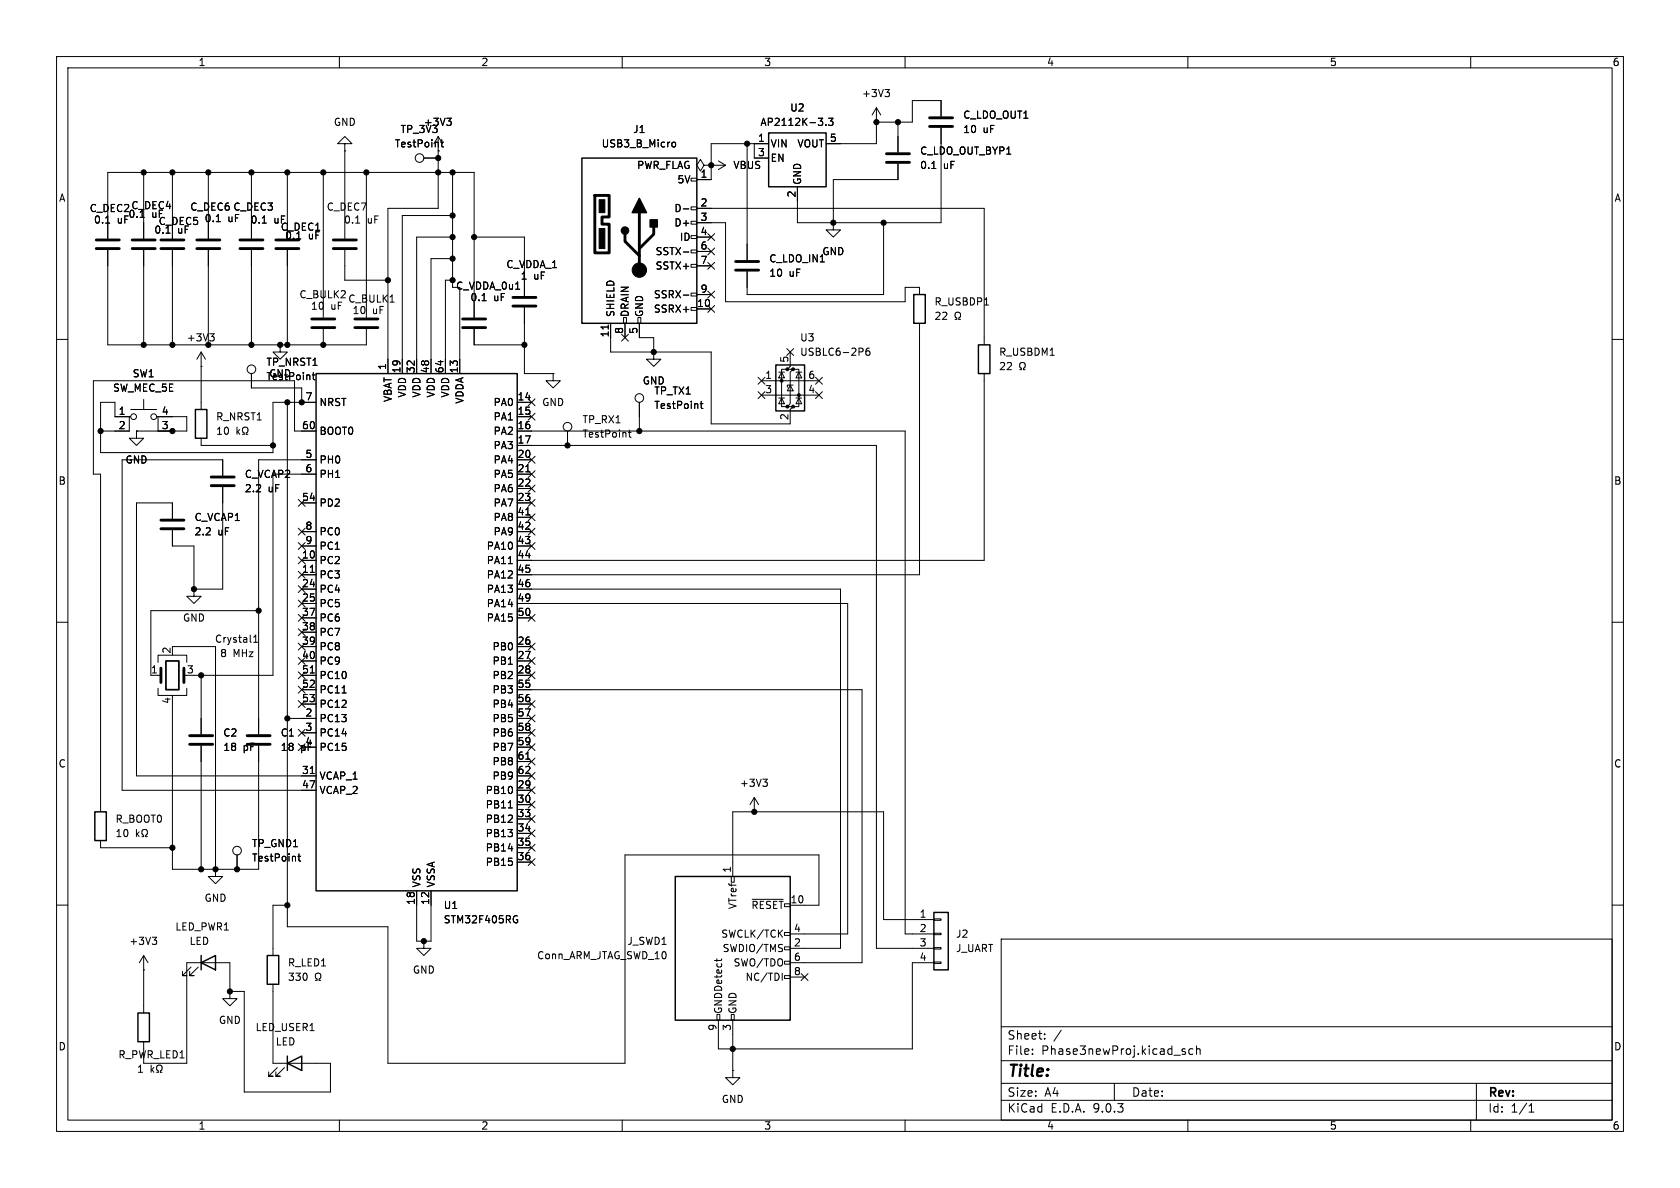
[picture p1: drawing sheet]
<svg xmlns="http://www.w3.org/2000/svg" width="297mm" height="210mm" viewBox="0 0 297 210" stroke-linecap="round" stroke-linejoin="round" font-family="sans-serif">
<g fill="none" stroke="#000" stroke-width=".18">
<path d="M10 10h277v190h-277zM12 12h273v186h-273zM60 10v2M110 10v2M154.9 19.1v6.3h-8.9M154.9 19.1l-.7 1.2M154.9 19.1l.8 1.2M156.5 15.8h.7l-.4 .5M157 16.3l.2 .2v.3l-.2 .3M160 10v2M210 10v2M260 10v2"/>
<path d="M18.7 39.4h.7M24.8 38.4h.7M25.4 30.5v11.7M30.5 30.5v11.7M36.8 30.5v11.7M38.2 39.2h.8M44.4 30.5v11.7M46.4 39.4h.7M50.8 30.5v11.7M57.1 30.5v25.6M61 25.4h1.2l-1.2-1.3-1.3 1.3h1.3v1.3M61 26.7h.1"/>
<path d="M61 26.7v15.5M62.9 39.4h.7M64.8 30.5v25.6M74.9 27.9h2.6M77.5 24.1v12.7h-8.9v29.2M77.5 24.1l-.8 1.3M77.5 24.1l.7 1.3M77.9 25.1h.5M78.1 24.7v1.1l.3 .2M79 20.9h.8l-.5 .5M79.5 21.4l.3 .2v.3l-.3 .3M80 38.1h-8.9v27.9"/>
<path d="M80 30.5v19h-1.3v16.5M118.9 25.2l.3-.1 .2 .3v.5l-.2 .1-.3-.1M120.8 36.9h1M122.2 31.5h1v.5h-1zM122.2 36.6h1v.5h-1zM122.2 39.1h1v.5h-1zM123.2 36.8h50.8v24.2M123.2 39.4h5.1v13.9h31.7v-2.5h2.6v1.3M124.5 29.2l-.7-1-.6 1 .6 1 .7-1h1.2M125.7 29.2h.1M125.7 29.2h2.6M127 28.4l1.3 .8"/>
<path d="M128.3 29.2l-1.3 .8M132.1 25.4v20.6M133.3 25.4v2.5h2.6M135.9 25.4h-10.2v6.4h-2.5M144.7 20.9h.7l-.4 .5M145.4 21.5v.5M146 22v.2M146.5 20.9h.8l-.5 .5 .4 .1v.5l-.2 .2-.5-.2M147.3 39.4v1.2h1.3l-1.3 1.3-1.3-1.3h1.3M147.3 39.4h.1M154.9 21.6h.1M156.2 39.4v12.7h-24.1v-4.1"/>
<path d="M158.7 29v2.8h-11.4v7.6M158.7 21.6v5.3M164.7 29.8h.8M166.4 22.6v16.8h-25.4v-6.4M166.4 20.6v-2.8h-5.1v3.8h-6.4M19 42.2v-11.7h64.8v25.6M19 44.2v16.8h45.8v-2.8M25.4 44.2v16.8M29.3 41.2h.8M30.5 44.2v16.8M36.8 44.2v16.8M37.1 59h.8l-.5 .5"/>
<path d="M37.6 59.5l.3 .2v.3l-.3 .3M44.4 44.2v16.8M50.8 44.2v16.8M52.5 42.2h.7M57.1 58.2v2.8M61 44.2v5.3h7.6M69 53.4h.7M80 41.9h-6.3v24.1M80 45.7h-3.8v20.3M81.3 50.8v15.2M83.8 41.9h8.9v10.4M83.8 58.2v2.8h8.9"/>
<path d="M85.2 53.2h.8M92.7 54.4v11.6h5.1M107.5 57.5v.7M107.9 57.2v5h17.8v12.7h14v-2.5l.5-.5h-1l.5-.5v-5.6l.5-.5h-1l.5-.5v-2.6M109.9 59.1l1.2 1.2M110.2 56.1h.5v1.1h-.5zM110.5 57.2v2.5M111.1 59.1l-1.2 1.2M112.8 56.1h.5v1.1h-.5zM113 57.2v2.5h2.6v2.5M120.8 44.5h1M120.8 52.2h1"/>
<path d="M122.2 41.7h1v.5h-1zM122.2 44.2h1v.5h-1zM122.2 46.7h1v.5h-1zM122.2 51.8h1v.5h-1zM122.2 54.4h1v.5h-1zM123.2 41.9h2.5M123.2 44.5h2.5M123.2 47h2.5M123.2 52.1h2.5M123.2 54.6h2.5M125.1 43.8l1.2 1.3M125.1 51.5l1.2 1.2"/>
<path d="M125.1 41.3l1.2 1.2M125.1 46.4l1.2 1.2M125.1 54l1.2 1.2M126.3 43.8l-1.2 1.3M126.3 54l-1.2 1.2M126.3 41.3l-1.2 1.2M126.3 51.5l-1.2 1.2M126.3 46.4l-1.2 1.2M162.6 57.2v44.4h-71.2M168.8 56.5h.3v-.3a.54 .54 0 0 1-.2-.7 .54 .54 0 0 1 .7-.3 .58 .58 0 0 1-.1 1v.3h.3M174 53.9h.8M10 60h2"/>
<path d="M23.1 73.7h-.2v2.5h-5.1M23.1 72.4h4.6M24.1 76.2v1.3h1.3l-1.3 1.2-1.2-1.2h1.2M24.1 76.2h.1M25.4 70.6v1.8M27.7 73.7h.2v2.5M27.9 73.7h5.1v2.5h-8.9M35.6 64.8h.1M35.6 77.5v1.2h12.7M35.6 62.2v10.2M35.6 62.2l-.8 1.3M35.6 62.2l.7 1.3"/>
<path d="M41.9 75.5v1.3M42 76.3l.4 .5M42.4 75.9l-.5 .5M42.9 76.8h.3v-.3a.54 .54 0 0 1-.3-.7 .54 .54 0 0 1 .8-.2 .58 .58 0 0 1-.2 .9v.3h.3M44.4 66v2.6h8.9v2.5M49.5 61v1.2h1.3l-1.3 1.3-1.2-1.3h1.2M49.5 61h.1M50.8 71.1v92.7h17.8v24.2h41.9v-36.9h34.3v8.9h-5.1M55.2 66.3h.5M55.4 65.9v1l.3 .2M55.9 76.2h-3.8v-8.9h-35.6v16.5h1.3v59.7M55.9 71.1h-7.6v8.9h-30.5v-8.9h2.5v2.6h2.6"/>
<path d="M91.4 71.1h2.6M91.4 76.2h68.6v88.9h5.1M91.4 73.7h2.6M91.4 78.7h63.5v88.9h10.2M93.4 73.1l1.2 1.2M93.4 70.5l1.2 1.2M94.6 73.1l-1.2 1.2M94.6 70.5l-1.2 1.2M97.8 66v1.3h1.3l-1.3 1.3-1.3-1.3h1.3M97.8 66h.1M100.3 76.2v2.5M111.1 76.4h.5"/>
<path d="M111.3 76v1.1l.3 .2M113 71.1v5.1M115.6 62.2v1.3h1.2l-1.2 1.3-1.3-1.3h1.3M115.6 62.2h.1M123.8 71.4h.5M124 70.9v1.1l.3 .2M134 69.2l1.2 1.3M134 66.7l1.2 1.2M134.6 67.3h10.2M134.6 69.9h10.2M135.2 66.7l-1.2 1.2M135.2 69.2l-1.2 1.3"/>
<path d="M137.7 70.4h1M137.7 65.8h1M138.2 65.8l.5 1h-1zM138.2 70.4l.5 1h-1zM139.1 61.6l1.2 1.2M139.2 65.3h-1v6.6h1M139.7 68.1l.5 1h-1zM140.2 68.1h-1v.4M140.2 65.3h1v6.6h-1M140.3 61.6l-1.2 1.2M140.7 70.4h1M140.7 65.8h1"/>
<path d="M141.2 65.8l.5 1h-1zM141.2 70.4l.5 1h-1zM144.2 66.7l1.2 1.2M144.2 69.2l1.2 1.3M145.4 69.2l-1.2 1.3M145.4 66.7l-1.2 1.2M152.5 61.6l.1 .2-.1 .3M153.7 61.5l-.4 .1a.86 .86 0 0 0 0 1.2l.4-.1 .1-.4-.2-.3h-.3l-.2 .3M174 66v33.1h-82.6M180.3 65.3h.3v-.2a.54 .54 0 0 1-.3-.7 .54 .54 0 0 1 .8-.3 .58 .58 0 0 1-.2 1v.2h.3M285 60h2M30.5 91.7v-2.8h-6.4v48.3h31.8"/>
<path d="M30.5 93.7v2.8h3.8v7.6M39.4 84.1v-2.8h-17.8v58.4h34.3M39.4 86.1v18h-5.1M52.7 88.3l1.2 1.2M52.7 93.4l1.2 1.2M52.7 95.9l1.2 1.2M52.7 98.5l1.2 1.2M53.3 88.9h2.6M53.3 94h2.6M53.3 96.5h2.6M53.3 99.1h2.6M53.9 88.3l-1.2 1.2"/>
<path d="M53.9 93.4l-1.2 1.2M53.9 95.9l-1.2 1.2M53.9 98.5l-1.2 1.2M55.9 81.3h-10.2v48.5M55.9 83.8h-7.6v35.6h-14M89.9 99.6h.7M91.4 81.3h2.6M91.4 83.8h2.6M91.4 88.9h2.6M91.4 94h2.6M91.4 96.5h2.6M91.4 86.4h2.6"/>
<path d="M91.4 91.4h2.6M93 83.4h.7M93 91h.7M93.4 93.4l1.2 1.2M93.4 90.8l1.2 1.2M93.4 85.8l1.2 1.2M93.4 95.9l1.2 1.2M93.4 83.2l1.2 1.2M93.4 80.7l1.2 1.2M93.4 88.3l1.2 1.2M94.6 93.4l-1.2 1.2M94.6 90.8l-1.2 1.2"/>
<path d="M94.6 85.8l-1.2 1.2M94.6 95.9l-1.2 1.2M94.6 80.7l-1.2 1.2M94.6 88.3l-1.2 1.2M94.6 83.2l-1.2 1.2M10 110h2M27.9 117.1v-1.3h5.1v1.3M30.5 114.3h7.6v39.4M34.3 104.1v1.3h1.3l-1.3 1.3-1.3-1.3h1.3M34.3 104.1h.1M35.6 119.4v10.4M44.8 113.5h.8"/>
<path d="M44.8 112.6l.4-.3v1.2M45.7 108h-19v11.4h1.7M52.7 101l1.2 1.2M52.7 103.5l1.2 1.2M52.7 106.1l1.2 1.2M52.7 118.8l1.2 1.2M52.7 113.7l1.2 1.2M52.7 111.2l1.2 1.2M52.7 116.2l1.2 1.2M52.7 108.6l1.2 1.2M53.3 101.6h2.6M53.3 104.1h2.6"/>
<path d="M53.3 106.7h2.6M53.3 109.2h2.6M53.3 111.8h2.6M53.3 114.3h2.6M53.3 116.8h2.6M53.3 119.4h2.6M53.9 116.2l-1.2 1.2M53.9 101l-1.2 1.2M53.9 103.5l-1.2 1.2M53.9 113.7l-1.2 1.2M53.9 106.1l-1.2 1.2M53.9 118.8l-1.2 1.2"/>
<path d="M53.9 111.2l-1.2 1.2M53.9 108.6l-1.2 1.2M54.9 101.2h.7M54.9 119h.7M91.4 104.1h57.2v63.5h-8.9M91.4 106.7h58.5v58.4h-10.2M91.4 109.2h2.6M91.4 114.3h2.6M91.4 116.8h2.6M91.4 119.4h2.6M93.4 116.2l1.2 1.2M93.4 118.8l1.2 1.2"/>
<path d="M93.4 108.6l1.2 1.2M93.4 113.7l1.2 1.2M94.6 116.2l-1.2 1.2M94.6 118.8l-1.2 1.2M94.6 108.6l-1.2 1.2M94.6 113.7l-1.2 1.2M285 110h2M27.9 121.7v1.2h5.1v-1.2M30.5 122.9v.3M30.5 124.5v29.2h15.2v-21.9M35.6 131.8v21.9M50.8 127h5.1"/>
<path d="M52.7 121.3l1.2 1.2M52.7 128.9l1.2 1.2M52.7 123.9l1.2 1.2M53.3 121.9h2.6M53.3 124.5h2.6M53.3 129.5h2.6M53.3 132.1h2.6M53.9 121.3l-1.2 1.2M53.9 128.9l-1.2 1.2M53.9 123.9l-1.2 1.2M54.9 136.7h.7M60.5 122.5h.7"/>
<path d="M91.4 121.9h61v48.3h-12.7M91.4 124.5h2.6M91.4 127h2.6M91.4 129.5h2.6M91.4 132.1h2.6M91.4 137.2h2.6M91.4 139.7h2.6M91.4 134.6h2.6M93 134.2h.7M93.4 128.9l1.2 1.2M93.4 131.5l1.2 1.2M93.4 136.6l1.2 1.2"/>
<path d="M93.4 123.9l1.2 1.2M93.4 126.4l1.2 1.2M93.4 139.1l1.2 1.2M93.4 134l1.2 1.2M94.6 128.9l-1.2 1.2M94.6 131.5l-1.2 1.2M94.6 136.6l-1.2 1.2M94.6 123.9l-1.2 1.2M94.6 126.4l-1.2 1.2M94.6 139.1l-1.2 1.2M94.6 134l-1.2 1.2M134.9 137.7h.7l-.4 .5"/>
<path d="M135.4 138.2l.2 .3v.3l-.2 .2M17.8 148.6v1.3h12.7M24.1 146.6v1.3M24.2 147.4l.4 .5M24.6 147.1l-.5 .4M25.1 147.9h.3v-.2a.54 .54 0 0 1-.3-.8 .54 .54 0 0 1 .8-.2 .58 .58 0 0 1-.1 1v.2h.3M38.1 153.7v1.2h1.3l-1.3 1.3-1.3-1.3h1.3M38.1 153.7h.1M41.9 151.1v2.6M52.7 151.4h.4M52.8 150.9v1.1l.3 .2M73.7 157.5v8.9h2.5v-8.9"/>
<path d="M89.9 142.8h.7M91.4 142.2h2.6M91.4 144.8h2.6M91.4 147.3h2.6M91.4 149.9h2.6M91.4 152.4h2.6M93.4 149.3l1.2 1.2M93.4 144.2l1.2 1.2M93.4 146.7l1.2 1.2M93.4 151.8l1.2 1.2M93.4 141.6l1.2 1.2M94.6 149.3l-1.2 1.2"/>
<path d="M94.6 144.2l-1.2 1.2M94.6 146.7l-1.2 1.2M94.6 151.8l-1.2 1.2M94.6 141.6l-1.2 1.2M129.3 154.9h.5v1.1h-.5zM129.5 154.9v-11.4h26.7v19.1h8.9M133 159h5.5M133.3 143.5h.1M133.3 141l-.7 1.2M133.3 141l.8 1.2M133.3 141v2.5M10 160h2"/>
<path d="M25.4 171.5h.1M25.4 168.9v10.2M25.4 168.9l-.8 1.3M25.4 168.9l.8 1.3M26.9 165.7h.8l-.4 .5M27.5 166.2l.2 .2v.3l-.2 .2M33.8 170.9l-1.5 1.6h.7h-.7v-.8M35.1 170.9l-1.6 1.6h.8h-.8v-.8M40.6 175.3v1.2h1.3l-1.3 1.3-1.2-1.3h1.2M40.6 175.3h.1M40.6 175.3v-5.1h-7.6v17.8h-7.6M48.3 174v14h10.1v5h-15.2v-17.7h-2.6"/>
<path d="M50.8 160h-2.5v8.9M55.7 173.3h.4v-.2a.54 .54 0 0 1-.3-.8 .54 .54 0 0 1 .7-.2 .58 .58 0 0 1-.1 1v.2h.3M74.9 166.4v1.2h1.3l-1.3 1.3-1.2-1.3h1.2M74.9 166.4h.1M91.2 161.9h.3M91.3 162.6h.2v.4l-.3 .1M126.7 169.5v.5M126.7 179.3h.6v1h-.6zM127.6 169.5l-.1 .2M129.3 179.3h.5v1h-.5zM138.3 172v1.3M138.7 164.8h1v.6h-1z"/>
<path d="M138.7 167.4h1v.5h-1zM138.7 169.9h1v.5h-1zM138.7 172.5h1v.5h-1zM139.7 172.7h2.5M141.6 172.1l1.2 1.2M142.8 172.1l-1.2 1.2M165.1 162.4h1.3v.3h-1.3zM165.1 165h1.3v.2h-1.3zM165.1 167.5h1.3v.3h-1.3zM165.1 170.1h1.3v.2h-1.3zM165.1 170.2h-3.8v15.2h-34.3v-5.1M177 166h108v32h-108z"/>
<path d="M285 160h2M25.4 184.2v1.2M26.7 188.3v1.3M26.8 189.1l.4 .5M27.2 188.7l-.5 .5M27.7 189.6h.3v-.3a.54 .54 0 0 1-.3-.7 .54 .54 0 0 1 .8-.3 .58 .58 0 0 1-.1 1v.3h.3M49 188.7l-1.5 1.5h.8h-.8v-.7M50.3 188.7l-1.5 1.5h.7h-.7v-.7M60 198v2M110 198v2M129.5 189.2v1.3h1.3l-1.3 1.3-1.2-1.3h1.2M129.5 189.2h.1"/>
<path d="M129.5 180.3v8.9M160 198v2M177 194.5h108M177 191.5h108M177 187.5h108M177 181.5h108M182.5 186.3v.1M182.5 185.5v.1M184.7 183.6v.1M184.7 182.8v.1M187.6 182.1l-1.3 2M197 191.5v3"/>
<path d="M209.2 185.9l.3 .1 .1 .2-.2 .2h-.3M209.2 185.4l.3 .1M210 198v2M210.9 185.5l-.4-.1-.3 .3v.4l.1 .2h.6M211.5 185.5l.2-.1 .4 .1 .1 .9M211.5 184.9v1.5M260 198v2M261 191.5v6.5M270.3 196.6h.9M270.3 195.5l.4-.4v1.5"/>
<circle cx="74.2" cy="27.9" r=".76"/>
<circle cx="23.6" cy="73.7" r=".51"/>
<circle cx="27.2" cy="73.7" r=".51"/>
<circle cx="44.4" cy="65.3" r=".76"/>
<circle cx="100.3" cy="75.4" r=".76"/>
<circle cx="113" cy="70.4" r=".76"/>
<circle cx="41.9" cy="150.4" r=".76"/>
</g>
<g fill="#000" stroke="#000" stroke-width=".18">
<path d="M105.9 35.3h1v2.3h-1zM105.9 40.4h1v3.5h-1z"/>
<circle cx="25.4" cy="30.5" r=".46"/>
<circle cx="30.5" cy="30.5" r=".46"/>
<circle cx="36.8" cy="30.5" r=".46"/>
<circle cx="44.4" cy="30.5" r=".46"/>
<circle cx="50.8" cy="30.5" r=".46"/>
<circle cx="57.1" cy="30.5" r=".46"/>
<circle cx="64.8" cy="30.5" r=".46"/>
<circle cx="77.5" cy="30.5" r=".46"/>
<circle cx="77.5" cy="27.9" r=".46"/>
<circle cx="80" cy="30.5" r=".46"/>
<circle cx="80" cy="38.1" r=".46"/>
<circle cx="125.7" cy="29.2" r=".46"/>
<circle cx="132.1" cy="25.4" r=".46"/>
<circle cx="147.3" cy="39.4" r=".46"/>
<circle cx="154.9" cy="21.6" r=".46"/>
<circle cx="156.2" cy="39.4" r=".46"/>
<circle cx="158.7" cy="21.6" r=".46"/>
<circle cx="68.6" cy="49.5" r=".46"/>
<circle cx="80" cy="41.9" r=".46"/>
<circle cx="80" cy="45.7" r=".46"/>
<circle cx="80" cy="49.5" r=".46"/>
<circle cx="83.8" cy="41.9" r=".46"/>
<circle cx="113" cy="47.8" r="1.27"/>
<circle cx="17.8" cy="76.2" r=".46"/>
<circle cx="25.4" cy="61" r=".46"/>
<circle cx="30.5" cy="76.2" r=".46"/>
<circle cx="30.5" cy="61" r=".46"/>
<circle cx="36.8" cy="61" r=".46"/>
<circle cx="44.4" cy="61" r=".46"/>
<circle cx="48.3" cy="78.7" r=".46"/>
<circle cx="49.5" cy="61" r=".46"/>
<circle cx="50.8" cy="71.1" r=".46"/>
<circle cx="50.8" cy="61" r=".46"/>
<circle cx="53.3" cy="71.1" r=".46"/>
<circle cx="57.1" cy="61" r=".46"/>
<circle cx="92.7" cy="61" r=".46"/>
<circle cx="100.3" cy="78.7" r=".46"/>
<circle cx="113" cy="76.2" r=".46"/>
<circle cx="115.6" cy="62.2" r=".46"/>
<circle cx="138.2" cy="67.3" r=".25"/>
<circle cx="139.2" cy="71.9" r=".25"/>
<circle cx="139.2" cy="65.3" r=".25"/>
<circle cx="140.2" cy="65.3" r=".25"/>
<circle cx="140.2" cy="71.9" r=".25"/>
<circle cx="141.2" cy="69.8" r=".25"/>
<circle cx="34.3" cy="104.1" r=".46"/>
<circle cx="35.6" cy="119.4" r=".46"/>
<circle cx="45.7" cy="108" r=".46"/>
<circle cx="50.8" cy="127" r=".46"/>
<circle cx="30.5" cy="149.9" r=".46"/>
<circle cx="35.6" cy="153.7" r=".46"/>
<circle cx="38.1" cy="153.7" r=".46"/>
<circle cx="41.9" cy="153.7" r=".46"/>
<circle cx="133.3" cy="143.5" r=".46"/>
<circle cx="40.6" cy="175.3" r=".46"/>
<circle cx="50.8" cy="160" r=".46"/>
<circle cx="74.9" cy="166.4" r=".46"/>
<circle cx="129.5" cy="185.4" r=".46"/>
</g>
<g fill="none" stroke="#000" stroke-width=".25">
<path d="M102.9 27.9h20.3v29.3h-20.3zM135.9 23.5h10.1v9.5h-10.1zM161.5 52.1h2.1v5.1h-2.1zM34.5 72.4h2.1v5.1h-2.1zM55.9 66h35.5v91.5h-35.5zM137.2 64.5h5v8.1h-5zM173 61h2v5h-2zM16.8 143.5h2v5.1h-2zM119.4 154.9h20.3v25.4h-20.3zM24.4 179.1h2v5.1h-2zM35.6 170.2l2.5-1.3v2.6zM35.6 168.9v2.6"/>
<path d="M47.2 168.9h2.1v5.1h-2.1zM165.1 161.3h2.5v10.2h-2.5zM50.8 188l2.5-1.3v2.5zM50.8 186.7v2.5"/>
</g>
<g fill="none" stroke="#000" stroke-width=".51">
<path d="M105.2 34.5h2.5v3.9h-1.3v1.2h1.3v5.1h-2.5zM113 37.6v10.2M156.7 27.2h4.1M156.7 28.7h4.1M164.3 20.8h4.1M164.3 22.4h4.1M17 42.4h4.1M17 43.9h4.1M23.4 42.4h4M23.4 43.9h4M28.4 42.4h4.1M28.4 43.9h4.1"/>
<path d="M34.8 42.4h4.1M34.8 43.9h4.1M42.4 42.4h4.1M42.4 43.9h4.1M48.8 42.4h4M48.8 43.9h4M55.1 56.4h4.1M55.1 57.9h4.1M58.9 42.4h4.1M58.9 43.9h4.1M62.7 56.4h4.1M62.7 57.9h4.1"/>
<path d="M81.8 56.4h4.1M81.8 57.9h4.1M90.7 52.6h4M90.7 54.1h4M110.5 41.4v1.3l2.5 2.5M115.6 40.1v1.3l-2.6 2.5M130 46.2h4.1M130 47.8h4.1M28.4 91.9h4.1M28.4 93.5h4.1M37.3 84.3h4.1M37.3 85.9h4.1"/>
<path d="M28.4 118.1v2.6M32.5 118.1v2.6M33.5 130h4.1M33.5 131.6h4.1M43.7 130h4.1M43.7 131.6h4.1"/>
</g>
<g fill="#000" stroke="#000" stroke-width=".25">
<path d="M113 35.1l1.3 2.5h-2.5zM114.9 38.9h1.3v1.2h-1.3z"/>
<circle cx="110.5" cy="40.8" r=".63"/>
</g>
<path d="M29.3 116.8h2.3v5.1h-2.3z" fill="none" stroke="#000" stroke-width=".3"/>
<text font-size="2.8" x="178" y="190.9">Title:</text>
<g font-size="2.1">
<text x="178" y="184">Sheet:</text>
<text x="178" y="186.7">File:</text>
<text x="184.1" y="186.7">Phase3newProj.kicad_sch</text>
<text x="178" y="196.9">KiCad</text>
<text x="178" y="194.1">Size:</text>
<text x="184.7" y="194.1">A4</text>
<text x="185.7" y="196.9">E.D.A.</text>
<text x="193.3" y="196.9">9.0.3</text>
<text x="200" y="194.1">Date:</text>
<text x="263" y="194.3">Rev:</text>
<text x="263" y="196.9">Id:</text>
<text x="267.1" y="196.9">1/1</text>
</g>
<g font-size="1.8">
<text x="35" y="11.9">1</text>
<text x="85" y="11.9">2</text>
<text x="135" y="11.9">3</text>
<text x="185" y="11.9">4</text>
<text x="235" y="11.9">5</text>
<text x="285" y="11.9">6</text>
<text x="152.3" y="17.4">+3V3</text>
<text x="58.9" y="22.5">GND</text>
<text x="70.7" y="23.7">TP_3V3</text>
<text x="74.8" y="22.5">+3V3</text>
<text x="111.8" y="23.7">J1</text>
<text x="134.3" y="22.5">AP2112K-3.3</text>
<text x="139.6" y="19.9">U2</text>
<text x="170.2" y="21.2">C_LDO_OUT1</text>
<text x="170.2" y="23.7">10</text>
<text x="173.8" y="23.7">uF</text>
<text x="69.7" y="26.3">TestPoint</text>
<text x="106.3" y="26.3">USB3_B_Micro</text>
<text x="133.9" y="25.1">1</text>
<text x="133.9" y="27.7">3</text>
<text x="136.1" y="26.3">VIN</text>
<text x="136.1" y="28.8">EN</text>
<text x="140.9" y="26.3">VOUT</text>
<text x="146.6" y="25.1">5</text>
<text x="162.6" y="27.5">C_LDO_OUT_BYP1</text>
<text x="10.3" y="35.9">A</text>
<text x="112.5" y="30.1">PWR_FLAG</text>
<text x="119.7" y="32.6">5V</text>
<text x="123.8" y="31.5">1</text>
<text x="129.5" y="30.1">VBUS</text>
<text x="140.7" y="35" transform="rotate(-90 140.7 35)">2</text>
<text x="141.8" y="32.8" transform="rotate(-90 141.8 32.8)">GND</text>
<text x="162.6" y="30.1">0.1</text>
<text x="166.8" y="30.1">uF</text>
<text x="285.3" y="35.9">A</text>
<text x="15.8" y="37.7">C_DEC2</text>
<text x="16.5" y="39.7">0.1</text>
<text x="20.7" y="39.7">uF</text>
<text x="22.6" y="38.7">0.1</text>
<text x="23.1" y="37.2">C_DEC4</text>
<text x="26.8" y="38.7">uF</text>
<text x="27.2" y="41.5">0.1</text>
<text x="27.9" y="40">C_DEC5</text>
<text x="31.4" y="41.5">uF</text>
<text x="33.5" y="37.4">C_DEC6 C_DEC3</text>
<text x="36.1" y="39.5">0.1</text>
<text x="40.3" y="39.5">uF</text>
<text x="44.2" y="39.7">0.1</text>
<text x="48.4" y="39.7">uF</text>
<text x="49.5" y="41">C_DEC1</text>
<text x="57.7" y="37.4">C_DEC7</text>
<text x="60.7" y="39.7">0.1</text>
<text x="64.9" y="39.7">uF</text>
<text x="119.1" y="37.7">D-</text>
<text x="119.1" y="40.2">D+</text>
<text x="123.8" y="36.6">2</text>
<text x="123.8" y="39.1">3</text>
<text x="123.8" y="41.7">4</text>
<text x="50.3" y="42.5">0.1</text>
<text x="54.5" y="42.5">uF</text>
<text x="89.4" y="47.6">C_VDDA_1</text>
<text x="115.8" y="45.3">SSTX-</text>
<text x="115.8" y="47.9">SSTX+</text>
<text x="120.1" y="42.8">ID</text>
<text x="123.8" y="44.2">6</text>
<text x="123.8" y="46.7">7</text>
<text x="135.9" y="46.6">C_LDO_IN1</text>
<text x="145.3" y="45.3">GND</text>
<text x="52.8" y="52.9">C_BULK2</text>
<text x="61.5" y="53.7">C_BULK1</text>
<text x="80.5" y="51.4">C_VDDA_0u1</text>
<text x="83.1" y="53.4">0.1</text>
<text x="87.3" y="53.4">uF</text>
<text x="92" y="49.6">1</text>
<text x="94.3" y="49.6">uF</text>
<text x="115.5" y="52.9">SSRX-</text>
<text x="123.8" y="51.8">9</text>
<text x="135.9" y="49.1">10</text>
<text x="139.5" y="49.1">uF</text>
<text x="54.9" y="55">10</text>
<text x="58.5" y="55">uF</text>
<text x="62.2" y="55.7">10</text>
<text x="65.8" y="55.7">uF</text>
<text x="107.7" y="59.7" transform="rotate(-90 107.7 59.7)">11</text>
<text x="108.8" y="56.1" transform="rotate(-90 108.8 56.1)">SHIELD</text>
<text x="110.2" y="59.1" transform="rotate(-90 110.2 59.1)">8</text>
<text x="111.4" y="56.1" transform="rotate(-90 111.4 56.1)">DRAIN</text>
<text x="112.8" y="59.1" transform="rotate(-90 112.8 59.1)">5</text>
<text x="113.9" y="56.1" transform="rotate(-90 113.9 56.1)">GND</text>
<text x="115.5" y="55.5">SSRX+</text>
<text x="123.1" y="54.4">10</text>
<text x="165.1" y="54.2">R_USBDP1</text>
<text x="165.1" y="56.7">22</text>
<text x="32.9" y="60.6">+3V3</text>
<text x="47" y="64.9">TP_NRST1</text>
<text x="68.3" y="65.5" transform="rotate(-90 68.3 65.5)">1</text>
<text x="139.4" y="64.2" transform="rotate(-90 139.4 64.2)">5</text>
<text x="141.4" y="60.6">U3</text>
<text x="141.4" y="63.1">USBLC6-2P6</text>
<text x="176.5" y="63.1">R_USBDM1</text>
<text x="176.5" y="65.6">22</text>
<text x="19.9" y="69.4">SW_MEC_5E</text>
<text x="23.4" y="66.9">SW1</text>
<text x="47" y="67.4">TestPoint</text>
<text x="47.5" y="66.9">GND</text>
<text x="53.9" y="70.9">7</text>
<text x="56.4" y="72">NRST</text>
<text x="69.4" y="71.2" transform="rotate(-90 69.4 71.2)">VBAT</text>
<text x="70.9" y="66.1" transform="rotate(-90 70.9 66.1)">19</text>
<text x="72" y="70.4" transform="rotate(-90 72 70.4)">VDD</text>
<text x="73.4" y="66.1" transform="rotate(-90 73.4 66.1)">32</text>
<text x="74.5" y="70.4" transform="rotate(-90 74.5 70.4)">VDD</text>
<text x="75.9" y="66.1" transform="rotate(-90 75.9 66.1)">48</text>
<text x="77.1" y="70.4" transform="rotate(-90 77.1 70.4)">VDD</text>
<text x="78.5" y="66.1" transform="rotate(-90 78.5 66.1)">64</text>
<text x="79.6" y="70.4" transform="rotate(-90 79.6 70.4)">VDD</text>
<text x="81" y="66.1" transform="rotate(-90 81 66.1)">13</text>
<text x="82.1" y="71.5" transform="rotate(-90 82.1 71.5)">VDDA</text>
<text x="87.2" y="72">PA0</text>
<text x="91.4" y="70.9">14</text>
<text x="95.8" y="72">GND</text>
<text x="113.5" y="68.2">GND</text>
<text x="115.6" y="70">TP_TX1</text>
<text x="135.2" y="67.1">1</text>
<text x="135.2" y="69.6">3</text>
<text x="142.8" y="67.1">6</text>
<text x="142.8" y="69.6">4</text>
<text x="20.9" y="73.4">1</text>
<text x="20.9" y="75.9">2</text>
<text x="28.5" y="73.4">4</text>
<text x="28.5" y="75.9">3</text>
<text x="38.1" y="74.5">R_NRST1</text>
<text x="38.1" y="77.1">10</text>
<text x="53.3" y="75.9">60</text>
<text x="56.4" y="77.1">BOOT0</text>
<text x="87.2" y="74.5">PA1</text>
<text x="87.2" y="77.1">PA2</text>
<text x="91.4" y="73.4">15</text>
<text x="91.4" y="75.9">16</text>
<text x="102.9" y="77.6">TestPoint</text>
<text x="102.9" y="75">TP_RX1</text>
<text x="115.6" y="72.5">TestPoint</text>
<text x="139.4" y="74.4" transform="rotate(-90 139.4 74.4)">2</text>
<text x="22.1" y="82.1">GND</text>
<text x="53.9" y="81">5</text>
<text x="53.9" y="83.6">6</text>
<text x="56.4" y="82.1">PH0</text>
<text x="87.2" y="79.6">PA3</text>
<text x="87.2" y="82.1">PA4</text>
<text x="91.4" y="78.5">17</text>
<text x="91.4" y="81">20</text>
<text x="91.4" y="83.6">21</text>
<text x="10.3" y="85.9">B</text>
<text x="43.2" y="84.7">C_VCAP2</text>
<text x="43.2" y="87.2">2.2</text>
<text x="47.4" y="87.2">uF</text>
<text x="53.3" y="88.6">54</text>
<text x="56.4" y="84.7">PH1</text>
<text x="56.4" y="89.8">PD2</text>
<text x="87.2" y="84.7">PA5</text>
<text x="87.2" y="87.2">PA6</text>
<text x="87.2" y="89.8">PA7</text>
<text x="91.4" y="86.1">22</text>
<text x="91.4" y="88.6">23</text>
<text x="285.3" y="85.9">B</text>
<text x="34.3" y="92.3">C_VCAP1</text>
<text x="34.3" y="94.8">2.2</text>
<text x="38.5" y="94.8">uF</text>
<text x="53.9" y="93.7">8</text>
<text x="56.4" y="94.8">PC0</text>
<text x="87.2" y="92.3">PA8</text>
<text x="87.2" y="94.8">PA9</text>
<text x="91.4" y="91.2">41</text>
<text x="91.4" y="93.7">42</text>
<text x="53.3" y="98.8">10</text>
<text x="53.3" y="101.3">11</text>
<text x="53.9" y="96.3">9</text>
<text x="56.4" y="97.4">PC1</text>
<text x="56.4" y="99.9">PC2</text>
<text x="86" y="97.4">PA10</text>
<text x="86" y="99.9">PA11</text>
<text x="91.4" y="96.3">43</text>
<text x="91.4" y="98.8">44</text>
<text x="91.4" y="101.3">45</text>
<text x="53.3" y="103.9">24</text>
<text x="53.3" y="106.4">25</text>
<text x="56.4" y="102.5">PC3</text>
<text x="56.4" y="105">PC4</text>
<text x="56.4" y="107.5">PC5</text>
<text x="86" y="102.5">PA12</text>
<text x="86" y="105">PA13</text>
<text x="86" y="107.5">PA14</text>
<text x="91.4" y="103.9">46</text>
<text x="91.4" y="106.4">49</text>
<text x="32.3" y="110.1">GND</text>
<text x="37.9" y="113.8">Crystal1</text>
<text x="53.3" y="109">37</text>
<text x="53.3" y="111.5">38</text>
<text x="56.4" y="110.1">PC6</text>
<text x="56.4" y="112.6">PC7</text>
<text x="86" y="110.1">PA15</text>
<text x="91.4" y="109">50</text>
<text x="26.6" y="119.1">1</text>
<text x="30.2" y="115.6" transform="rotate(-90 30.2 115.6)">2</text>
<text x="32.9" y="119.1">3</text>
<text x="38.8" y="116.4">8</text>
<text x="41.2" y="116.4">MHz</text>
<text x="53.3" y="114">39</text>
<text x="53.3" y="116.6">40</text>
<text x="53.3" y="119.1">51</text>
<text x="56.4" y="115.2">PC8</text>
<text x="56.4" y="117.7">PC9</text>
<text x="87" y="115.2">PB0</text>
<text x="87" y="117.7">PB1</text>
<text x="91.4" y="114">26</text>
<text x="91.4" y="116.6">27</text>
<text x="91.4" y="119.1">28</text>
<text x="30.2" y="124.5" transform="rotate(-90 30.2 124.5)">4</text>
<text x="53.3" y="121.7">52</text>
<text x="53.3" y="124.2">53</text>
<text x="56.4" y="120.2">PC10</text>
<text x="56.4" y="122.8">PC11</text>
<text x="56.4" y="125.3">PC12</text>
<text x="87" y="120.2">PB2</text>
<text x="87" y="122.8">PB3</text>
<text x="87" y="125.3">PB4</text>
<text x="91.4" y="121.7">55</text>
<text x="91.4" y="124.2">56</text>
<text x="39.4" y="130.4">C2</text>
<text x="49.5" y="130.4">C1</text>
<text x="53.9" y="126.7">2</text>
<text x="53.9" y="129.3">3</text>
<text x="53.9" y="131.8">4</text>
<text x="56.4" y="127.9">PC13</text>
<text x="56.4" y="130.4">PC14</text>
<text x="87" y="127.9">PB5</text>
<text x="87" y="130.4">PB6</text>
<text x="91.4" y="126.7">57</text>
<text x="91.4" y="129.3">58</text>
<text x="91.4" y="131.8">59</text>
<text x="10.3" y="135.9">C</text>
<text x="39.4" y="132.9">18</text>
<text x="43" y="132.9">pF</text>
<text x="49.5" y="132.9">18</text>
<text x="53.1" y="132.9">pF</text>
<text x="53.3" y="136.9">31</text>
<text x="56.4" y="132.9">PC15</text>
<text x="87" y="132.9">PB7</text>
<text x="87" y="135.5">PB8</text>
<text x="91.4" y="134.4">61</text>
<text x="91.4" y="136.9">62</text>
<text x="285.3" y="135.9">C</text>
<text x="53.3" y="139.4">47</text>
<text x="56.4" y="138">VCAP_1</text>
<text x="56.4" y="140.6">VCAP_2</text>
<text x="85.8" y="140.6">PB10</text>
<text x="85.8" y="143.1">PB11</text>
<text x="87" y="138">PB9</text>
<text x="91.4" y="139.4">29</text>
<text x="91.4" y="142">30</text>
<text x="130.7" y="139.3">+3V3</text>
<text x="20.3" y="145.6">R_BOOT0</text>
<text x="20.3" y="148.2">10</text>
<text x="44.5" y="150">TP_GND1</text>
<text x="85.8" y="145.6">PB12</text>
<text x="85.8" y="148.2">PB13</text>
<text x="91.4" y="144.5">33</text>
<text x="91.4" y="147.1">34</text>
<text x="91.4" y="149.6">35</text>
<text x="44.5" y="152.5">TestPoint</text>
<text x="85.8" y="150.7">PB14</text>
<text x="85.8" y="153.3">PB15</text>
<text x="91.4" y="152.1">36</text>
<text x="129.3" y="154.4" transform="rotate(-90 129.3 154.4)">1</text>
<text x="36.1" y="159.6">GND</text>
<text x="73.4" y="160.1" transform="rotate(-90 73.4 160.1)">18</text>
<text x="74.5" y="157" transform="rotate(-90 74.5 157)">VSS</text>
<text x="75.9" y="160.1" transform="rotate(-90 75.9 160.1)">12</text>
<text x="77.1" y="157" transform="rotate(-90 77.1 157)">VSSA</text>
<text x="78.4" y="160.9">U1</text>
<text x="130.4" y="160.8" transform="rotate(-90 130.4 160.8)">VTref</text>
<text x="132.7" y="160.9">~{RESET}</text>
<text x="139.7" y="159.8">10</text>
<text x="22.8" y="167.2">+3V3</text>
<text x="30.9" y="164.7">LED_PWR1</text>
<text x="33.4" y="167.2">LED</text>
<text x="78.4" y="163.4">STM32F405RG</text>
<text x="110.8" y="167.2">J_SWD1</text>
<text x="127.4" y="166">SWCLK/TCK</text>
<text x="140.3" y="164.8">4</text>
<text x="140.3" y="167.4">2</text>
<text x="162.5" y="162.3">1</text>
<text x="162.5" y="164.8">2</text>
<text x="162.5" y="167.4">3</text>
<text x="168.9" y="166">J2</text>
<text x="50.8" y="173.6">330</text>
<text x="50.8" y="171">R_LED1</text>
<text x="72.9" y="172.3">GND</text>
<text x="94.9" y="169.8">Conn_ARM_JTAG_SWD_10</text>
<text x="127.7" y="168.5">SWDIO/TMS</text>
<text x="129.6" y="171">SWO/TDO</text>
<text x="131.7" y="173.6">NC/TDI</text>
<text x="140.3" y="169.9">6</text>
<text x="140.3" y="172.5">8</text>
<text x="162.5" y="169.9">4</text>
<text x="168.9" y="168.5">J_UART</text>
<text x="127.9" y="179.3" transform="rotate(-90 127.9 179.3)">GNDDetect</text>
<text x="130.4" y="179.3" transform="rotate(-90 130.4 179.3)">GND</text>
<text x="10.3" y="185.9">D</text>
<text x="38.6" y="181.2">GND</text>
<text x="45.1" y="182.5">LED_USER1</text>
<text x="48.7" y="185">LED</text>
<text x="126.7" y="182.3" transform="rotate(-90 126.7 182.3)">9</text>
<text x="129.3" y="182.3" transform="rotate(-90 129.3 182.3)">3</text>
<text x="285.3" y="185.9">D</text>
<text x="20.8" y="187.3">R_PWR_LED1</text>
<text x="24.1" y="189.8">1</text>
<text x="127.5" y="195.2">GND</text>
<text x="35" y="199.9">1</text>
<text x="85" y="199.9">2</text>
<text x="135" y="199.9">3</text>
<text x="185" y="199.9">4</text>
<text x="235" y="199.9">5</text>
<text x="285" y="199.9">6</text>
</g>
</svg>
